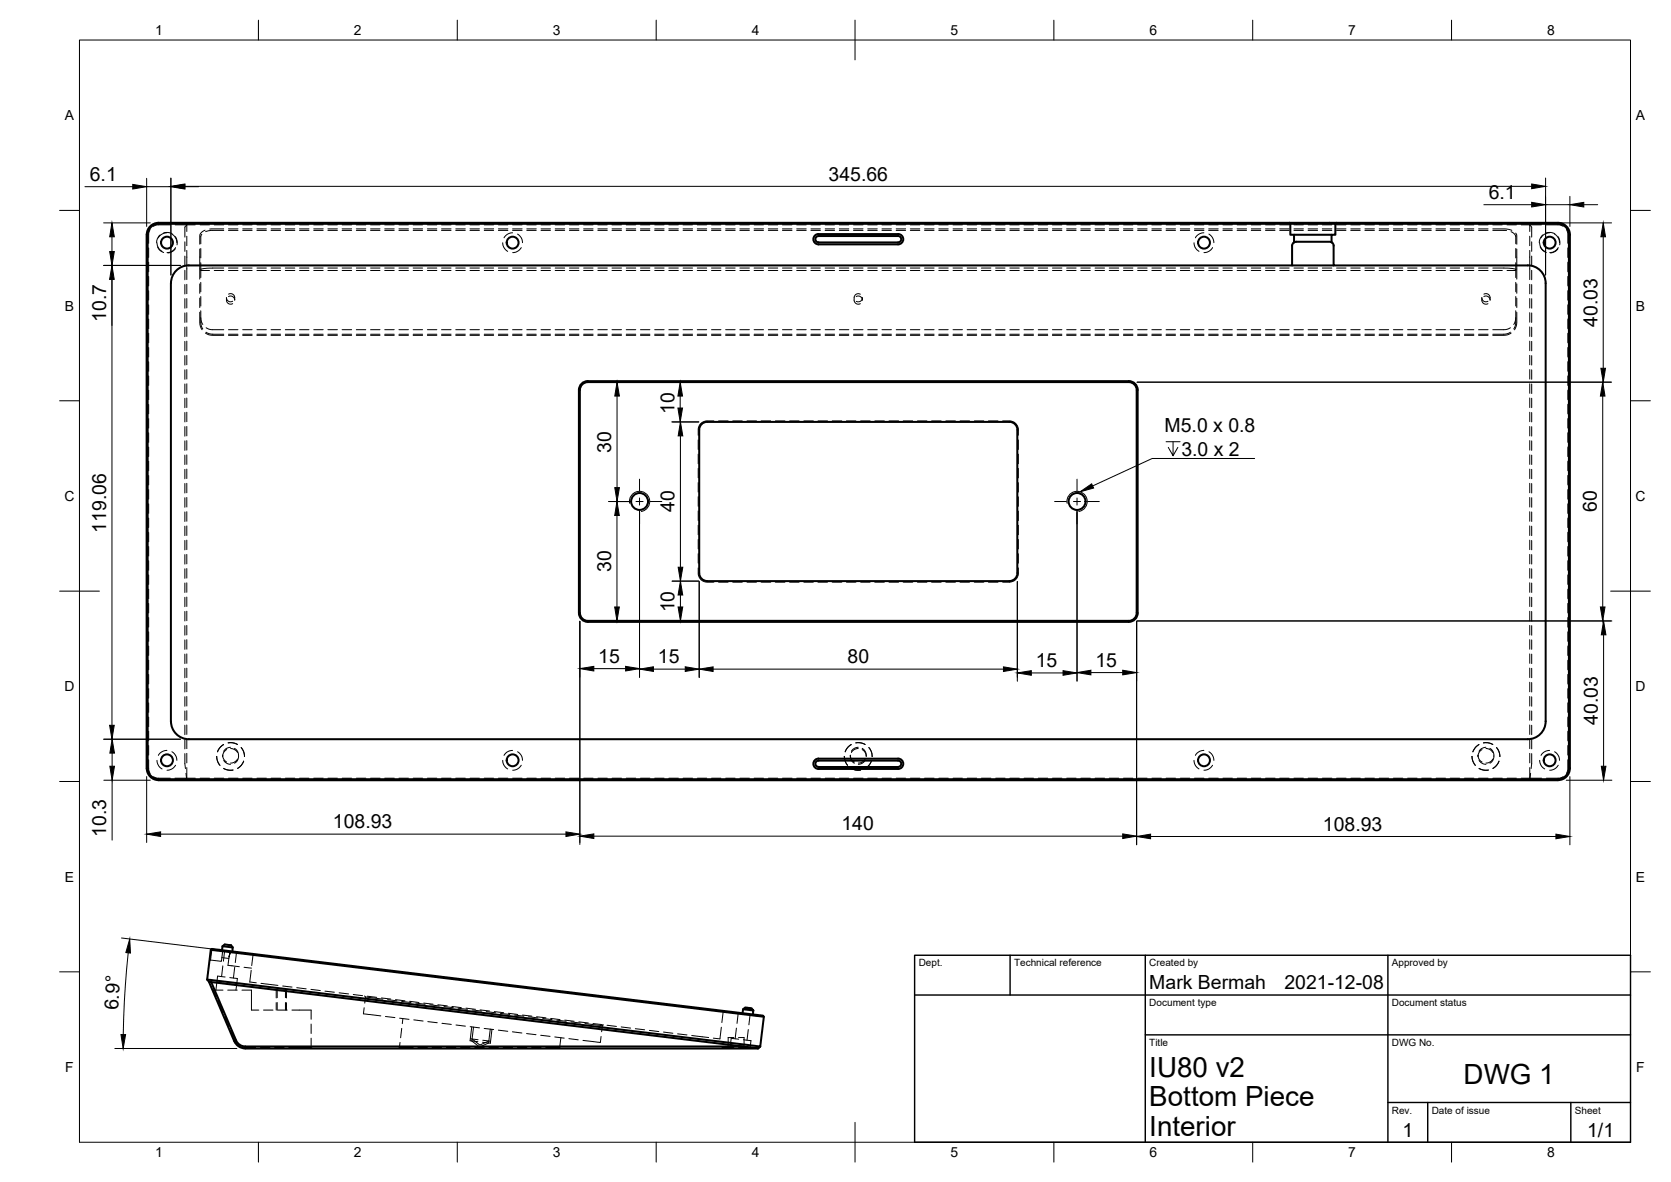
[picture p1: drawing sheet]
<svg xmlns="http://www.w3.org/2000/svg" width="420mm" height="297mm" viewBox="0 0 420 297" stroke-linecap="round" stroke-linejoin="round" font-family="sans-serif">
<!-- layer: Visible -->
<g fill="none" stroke="#000" stroke-width=".51">
<path d="M36.9 59v134.1a2.99 2.99 0 0 0 3 3M37.1 59v134.1a2.74 2.74 0 0 0 2.8 2.7M39.9 56h284.3M39.9 56.2a2.74 2.74 0 0 0-2.8 2.8M39.9 56a2.99 2.99 0 0 0-3 3M204.8 59.3l.6-.4 .4-.1h20a1.3 1.3 0 0 1 1.3 1.3 1.3 1.3 0 0 1-1.3 1.3h-20a1.3 1.3 0 0 1-1.1-.7 1.3 1.3 0 0 1 .1-1.4zM205.3 59.5l.5-.2h20a.79 .79 0 0 1 .8 .8 .79 .79 0 0 1-.8 .8h-20a.79 .79 0 0 1-.7-.5 .79 .79 0 0 1 .2-.9zM324.2 56l.2 .2h-284.5M324.2 56h11.8M325.4 59h9.4M335.8 56.2l.2-.2h55.7a2.99 2.99 0 0 1 3 3M335.8 56.2h55.9a2.74 2.74 0 0 1 2.8 2.8"/>
<path d="M335.8 56.2h-11.4v2.8h1v1.9M335.8 56.2v2.8h-1v1.9l-.4-.1h-8.6l-.4 .1M394.5 59v134.1a2.74 2.74 0 0 1-2.8 2.7h-351.8M394.7 59v134.1a2.99 2.99 0 0 1-3 3h-351.8M43 71.2v110.1a4.5 4.5 0 0 0 4.5 4.5h336.6a4.5 4.5 0 0 0 4.5-4.5v-110.1M324.9 66.7h10.4M325.4 60.9l-.4 .4-.1 .5v4.9h-277.4a4.5 4.5 0 0 0-4.5 4.5M334.8 60.9l.4 .4 .1 .5M335.3 61.8v4.9h48.8a4.5 4.5 0 0 1 4.5 4.5M145.8 98v56M147.8 96h136a2 2 0 0 1 2 2v56a2 2 0 0 1-2 2h-136M147.8 95.8h136"/>
<path d="M147.8 95.8a2.25 2.25 0 0 0-2.2 2.2v56a2.25 2.25 0 0 0 2.2 2.3M147.8 96a2 2 0 0 0-2 2M283.8 95.8a2.25 2.25 0 0 1 2.3 2.2l-.1 56a2.22 2.22 0 0 1-2.2 2.3h-136M177.8 106h76M177.8 106a2 2 0 0 0-2 2v36a2 2 0 0 0 2 2M253.8 106a2 2 0 0 1 2 2M255.8 108v36M145.8 154a2 2 0 0 0 2 2M255.8 144a2 2 0 0 1-2 2h-76M205 190.9l.8-.3h20a1.3 1.3 0 0 1 1.3 1.3 1.3 1.3 0 0 1-1.3 1.3h-20a1.3 1.3 0 0 1-1.2-.9 1.3 1.3 0 0 1 .4-1.4zM205.3 191.4l.5-.3h20a.8 .8 0 0 1 .8 .9 .8 .8 0 0 1-.8 .8l-20-.1a.79 .79 0 0 1-.7-.5 .79 .79 0 0 1 .2-.8zM53 238.7a2.81 2.81 0 0 1 2.1 0l135 16.3a2.84 2.84 0 0 1 2 .5z"/>
<path d="M53 238.7l-.9 7.5M55.9 237.8l2.6 .3-.1 1M58.5 238.1l-.4-.6-1.6-.2-.6 .5-.1 1M52.1 246.2l138.9 16.8h.2l.9-7.5M52.1 246.2a2.06 2.06 0 0 0 2.1 .7l135.8 16.5h.6l.6-.4-.6 .5h-128.9M52.5 246.7l6.4 15M53.1 246.8l6.3 14.7M186.8 253.6l-.1 1M189.4 253.9l-2.6-.3 .6-.4 1.6 .2 .4 .5-.1 1M58.9 261.6a3 3 0 0 0 2.8 1.9M59.4 261.5l.9 1.1 1.4 .4h125.3"/>
<circle cx="42" cy="61" r="1.49"/>
<circle cx="128.9" cy="61" r="1.49"/>
<circle cx="302.7" cy="61" r="1.49"/>
<circle cx="389.6" cy="61" r="1.49"/>
<circle cx="160.8" cy="126" r="2.13"/>
<circle cx="270.8" cy="126" r="2.13"/>
<circle cx="42" cy="191.1" r="1.49"/>
<circle cx="128.9" cy="191.1" r="1.49"/>
<circle cx="302.7" cy="191.1" r="1.49"/>
<circle cx="389.6" cy="191.1" r="1.49"/>
</g>
<!-- layer: Hidden -->
<g fill="none" stroke="#000" stroke-width=".25">
<path d="M37.7 57.7l-.3 .9v2.5M40.2 59.1l-.7 1-.1 .9M41.2 58.5l.9-.1 1.2 .3M42 58.5l-1.4 .4-.8 .9M42.8 56.5h-3.4l-.8 .4M43.2 58.8l.9 .9 .4 1.3M44 56.5h5.1M44.1 59.5l.4 .8v1.2M47 58.2v-1.7l-.5 .6v2.5M47 59.4v2.4M50.3 56.5h2.4M50.7 58.9l-.2 .5v1.9"/>
<path d="M51.6 57.9l-.8 .4-.5 .7-.1 2.4M53.9 56.5h2.4M56.3 57.9h-3.2l-1.4 .3M56.3 57.5l-3.6 .1M57.4 57.9h2.4M57.4 57.5h2.4M57.4 56.5h2.4M61 57.9h2.4M61 57.5h2.4M61 56.5h2.4M64.6 57.9h2.4M64.6 57.5h2.4"/>
<path d="M64.6 56.5h2.4M68.2 57.9h2.3M68.2 57.5h2.3M68.2 56.5h2.3M71.7 57.9h2.4M71.7 57.5h2.4M71.7 56.5h2.4M75.3 57.9h2.4M75.3 57.5h2.4M75.3 56.5h2.4M78.9 57.9h2.4M78.9 57.5h2.4"/>
<path d="M78.9 56.5h2.4M82.4 57.9h2.4M82.4 57.5h2.4M82.4 56.5h2.4M86 57.9h2.4M86 57.5h2.4M86 56.5h2.4M89.6 57.9h2.4M89.6 57.5h2.4M89.6 56.5h2.4M93.2 57.9h2.3M93.2 57.5h2.3"/>
<path d="M93.2 56.5h2.3M96.7 57.9h2.4M96.7 57.5h2.4M96.7 56.5h2.4M100.3 57.9h2.4M100.3 57.5h2.4M100.3 56.5h2.4M103.9 57.9h2.4M103.9 57.5h2.4M103.9 56.5h2.4M107.5 57.9h2.3M107.5 57.5h2.3"/>
<path d="M107.5 56.5h2.3M111 57.9h2.4M111 57.5h2.4M111 56.5h2.4M114.6 57.9h2.4M114.6 57.5h2.4M114.6 56.5h2.4M118.2 57.9h2.3M118.2 57.5h2.3M118.2 56.5h2.3M121.8 57.9h2.3M121.8 57.5h2.3"/>
<path d="M121.8 56.5h2.3M125.3 57.9h2.4M125.3 57.5h2.4M125.3 56.5h2.4M128.9 58.5l-1.4 .4-.8 .9M128.9 57.9h2.4M128.9 57.5h2.4M128.9 56.5h2.4M130.1 58.8l.9 .9 .4 1.3M132.5 57.9h2.3M132.5 57.5h2.3M132.5 56.5h2.3"/>
<path d="M136 57.9h2.4M136 57.5h2.4M136 56.5h2.4M139.6 57.9h2.4M139.6 57.5h2.4M139.6 56.5h2.4M143.2 57.9h2.4M143.2 57.5h2.4M143.2 56.5h2.4M146.7 57.9h2.4M146.7 57.5h2.4M146.7 56.5h2.4"/>
<path d="M150.3 57.9h2.4M150.3 57.5h2.4M150.3 56.5h2.4M153.9 57.9h2.4M153.9 57.5h2.4M153.9 56.5h2.4M157.5 57.9h2.4M157.5 57.5h2.4M157.5 56.5h2.4M161 57.9h2.4M161 57.5h2.4M161 56.5h2.4"/>
<path d="M164.6 57.9h2.4M164.6 57.5h2.4M164.6 56.5h2.4M168.2 57.9h2.4M168.2 57.5h2.4M168.2 56.5h2.4M171.7 57.9h2.4M171.7 57.5h2.4M171.7 56.5h2.4M175.3 57.9h2.4M175.3 57.5h2.4M175.3 56.5h2.4"/>
<path d="M178.9 57.9h2.4M178.9 57.5h2.4M178.9 56.5h2.4M182.5 57.9h2.3M182.5 57.5h2.3M182.5 56.5h2.3M186 57.9h2.4M186 57.5h2.4M186 56.5h2.4M189.6 57.9h2.4M189.6 57.5h2.4M189.6 56.5h2.4"/>
<path d="M193.2 57.9h2.4M193.2 57.5h2.4M193.2 56.5h2.4M196.7 57.9h2.4M196.7 57.5h2.4M196.7 56.5h2.4M200.3 57.9h2.4M200.3 57.5h2.4M200.3 56.5h2.4M203.9 57.9h2.4M203.9 57.5h2.4M203.9 56.5h2.4"/>
<path d="M207.5 57.9h2.3M207.5 57.5h2.3M207.5 56.5h2.3M211 57.9h2.4M211 57.5h2.4M211 56.5h2.4M214.6 57.9h2.4M214.6 57.5h2.4M214.6 56.5h2.4M218.2 57.9h2.4M218.2 57.5h2.4M218.2 56.5h2.4"/>
<path d="M221.8 57.9h2.3M221.8 57.5h2.3M221.8 56.5h2.3M225.3 57.9h2.4M225.3 57.5h2.4M225.3 56.5h2.4M228.9 57.9h2.4M228.9 57.5h2.4M228.9 56.5h2.4M232.5 57.9h2.4M232.5 57.5h2.4M232.5 56.5h2.4"/>
<path d="M236.1 57.9h2.3M236.1 57.5h2.3M236.1 56.5h2.3M239.6 57.9h2.4M239.6 57.5h2.4M239.6 56.5h2.4M243.2 57.9h2.4M243.2 57.5h2.4M243.2 56.5h2.4M246.8 57.9h2.4M246.8 57.5h2.4M246.8 56.5h2.4"/>
<path d="M250.3 57.9h2.4M250.3 57.5h2.4M250.3 56.5h2.4M253.9 57.9h2.4M253.9 57.5h2.4M253.9 56.5h2.4M257.5 57.9h2.4M257.5 57.5h2.4M257.5 56.5h2.4M261 57.9h2.4M261 57.5h2.4M261 56.5h2.4"/>
<path d="M264.6 57.9h2.4M264.6 57.5h2.4M264.6 56.5h2.4M268.2 57.9h2.4M268.2 57.5h2.4M268.2 56.5h2.4M271.8 57.9h2.4M271.8 57.5h2.4M271.8 56.5h2.4M275.3 57.9h2.4M275.3 57.5h2.4M275.3 56.5h2.4"/>
<path d="M278.9 57.9h2.4M278.9 57.5h2.4M278.9 56.5h2.4M282.5 57.9h2.4M282.5 57.5h2.4M282.5 56.5h2.4M286 57.9h2.4M286 57.5h2.4M286 56.5h2.4M289.6 57.9h2.4M289.6 57.5h2.4M289.6 56.5h2.4"/>
<path d="M293.2 57.9h2.4M293.2 57.5h2.4M293.2 56.5h2.4M296.8 57.9h2.3M296.8 57.5h2.3M296.8 56.5h2.3M300.3 57.9h2.4M300.3 57.5h2.4M300.3 56.5h2.4M302.7 58.5l-1.4 .4-.7 .9M303.9 57.9h2.4M303.9 57.5h2.4"/>
<path d="M303.9 56.5h2.4M304 58.8l.9 .9 .3 1.3M307.5 57.9h2.4M307.5 57.5h2.4M307.5 56.5h2.4M311.1 57.9h2.3M311.1 57.5h2.3M311.1 56.5h2.3M314.6 57.9h2.4M314.6 57.5h2.4M314.6 56.5h2.4M318.2 57.9h2.4"/>
<path d="M318.2 57.5h2.4M318.2 56.5h2.4M321.8 57.9h2.3M321.8 57.5h2.3M321.8 56.5h2.3M325.4 57.9h2.3M325.4 57.5h2.3M325.4 56.5h2.3M328.9 57.9h2.4M328.9 57.5h2.4M328.9 56.5h2.4M332.5 57.9h2.4"/>
<path d="M332.5 57.5h2.4M332.5 56.5h2.4M336.1 57.9h2.3M336.1 57.5h2.3M336.1 56.5h2.3M339.6 57.9h2.4M339.6 57.5h2.4M339.6 56.5h2.4M343.2 57.9h2.4M343.2 57.5h2.4M343.2 56.5h2.4M346.8 57.9h2.4"/>
<path d="M346.8 57.5h2.4M346.8 56.5h2.4M350.4 57.9h2.3M350.4 57.5h2.3M350.4 56.5h2.3M353.9 57.9h2.4M353.9 57.5h2.4M353.9 56.5h2.4M357.5 57.9h2.4M357.5 57.5h2.4M357.5 56.5h2.4M361.1 57.9h2.4"/>
<path d="M361.1 57.5h2.4M361.1 56.5h2.4M364.6 57.9h2.4M364.6 57.5h2.4M364.6 56.5h2.4M368.2 57.9h2.4M368.2 57.5h2.4M368.2 56.5h2.4M371.8 57.9h2.4M371.8 57.5h2.4M371.8 56.5h2.4M375.3 57.9h3.5"/>
<path d="M375.3 57.5h3.2l1.6 .4M375.3 56.5h2.4M378.9 56.5h2.4M379.9 58.2l.8 .5 .4 .6v2M381.1 58.6l.3 .6v2.2M382.5 56.5h5.1M384.6 58.2v-1.7l.5 .6v2.5M384.6 59.4v2.4M387.9 59.1l-.7 1-.2 .9M388.8 56.5h3.4l.8 .4M388.8 58.5l1-.1 1.1 .3M389.6 58.5l-1.3 .4-.8 .9"/>
<path d="M390.9 58.8l.9 .9 .3 1.3M391.8 59.5l.3 .8 .1 1.2M393.9 57.7l.3 .9v2.5M37.4 62.3v2.4M37.4 65.9v2.4M37.4 69.5v2.3M37.4 73.1v2.3M37.4 76.6v2.4M39.5 61l.4 1.5 .8 .7M39.6 62l.7 1 .8 .5M44.1 62.5l-.7 .7-1.2 .4M44.2 62.2l-1 1-1.2 .3"/>
<path d="M46.5 60.8v2.4M46.5 64.4v2.3M46.5 67.9v2.4M46.5 71.5v2.4M46.5 75.1v2.4M46.5 78.6v2.4M47 62.9v7.4M47 71.4v2.4M47 75v2.4M47 78.6v2.4M50.2 62.6v7.6M50.2 78.5l.1 3 .5 1.4"/>
<path d="M50.2 71.3v2.4M50.2 74.9v2.4M50.5 79.9l.1 .9 .4 .7M50.5 78.1v3.4l.5 1.2M50.5 68h2.2M50.5 62.4v2.4M50.5 66v1.7M50.5 68v1.8M50.5 71v2.3M50.5 74.5v2.4M53.9 68h2.4M56.3 67.4l-4.9 .1-.8 .1-.1 .4"/>
<path d="M57.4 67.4h2.4M57.4 68h2.4M57.5 73.9a1.03 1.03 0 0 1 1.5 .9v.6a1.03 1.03 0 0 0-1.5-.9M58.5 75.7a1.03 1.03 0 0 1-1.6-.9v.6a1.06 1.06 0 0 0 1.6 .9M61 67.4h2.4M61 68h2.4M64.6 67.4h2.4M64.6 68h2.4M68.2 67.4h2.3M68.2 68h2.3M71.7 67.4h2.4M71.7 68h2.4"/>
<path d="M75.3 67.4h2.4M75.3 68h2.4M78.9 67.4h2.4M78.9 68h2.4M82.4 67.4h2.4M82.4 68h2.4M86 67.4h2.4M86 68h2.4M89.6 67.4h2.4M89.6 68h2.4M93.2 67.4h2.3M93.2 68h2.3"/>
<path d="M96.7 67.4h2.4M96.7 68h2.4M100.3 67.4h2.4M100.3 68h2.4M103.9 67.4h2.4M103.9 68h2.4M107.5 67.4h2.3M107.5 68h2.3M111 67.4h2.4M111 68h2.4M114.6 67.4h2.4M114.6 68h2.4"/>
<path d="M118.2 67.4h2.3M118.2 68h2.3M121.8 67.4h2.3M121.8 68h2.3M125.3 67.4h2.4M125.3 68h2.4M126.4 61l.2 1.1 1.1 1.1M128.9 67.4h2.4M128.9 68h2.4M131.1 62.2l-1 1-1.2 .3M132.5 67.4h2.3M132.5 68h2.3"/>
<path d="M136 67.4h2.4M136 68h2.4M139.6 67.4h2.4M139.6 68h2.4M143.2 67.4h2.4M143.2 68h2.4M146.7 67.4h2.4M146.7 68h2.4M150.3 67.4h2.4M150.3 68h2.4M153.9 67.4h2.4M153.9 68h2.4"/>
<path d="M157.5 67.4h2.4M157.5 68h2.4M161 67.4h2.4M161 68h2.4M164.6 67.4h2.4M164.6 68h2.4M168.2 67.4h2.4M168.2 68h2.4M171.7 67.4h2.4M171.7 68h2.4M175.3 67.4h2.4M175.3 68h2.4"/>
<path d="M178.9 67.4h2.4M178.9 68h2.4M182.5 67.4h2.3M182.5 68h2.3M186 67.4h2.4M186 68h2.4M189.6 67.4h2.4M189.6 68h2.4M193.2 67.4h2.4M193.2 68h2.4M196.7 67.4h2.4M196.7 68h2.4"/>
<path d="M200.3 67.4h2.4M200.3 68h2.4M203.9 67.4h2.4M203.9 68h2.4M207.5 67.4h2.3M207.5 68h2.3M211 67.4h2.4M211 68h2.4M214.6 67.4h2.4M214.6 68h2.4M214.8 74.8a1.23 1.23 0 0 0 .8 1.6l.7-.1M215.3 74.5a1.03 1.03 0 0 1 1.5 .9"/>
<path d="M216.3 73.9a1.03 1.03 0 0 0-1.5 .9M216.9 75.4v-.6a1.04 1.04 0 0 1-1.6 .9M218.2 67.4h2.4M218.2 68h2.4M221.8 67.4h2.3M221.8 68h2.3M225.3 67.4h2.4M225.3 68h2.4M228.9 67.4h2.4M228.9 68h2.4M232.5 67.4h2.4M232.5 68h2.4"/>
<path d="M236.1 67.4h2.3M236.1 68h2.3M239.6 67.4h2.4M239.6 68h2.4M243.2 67.4h2.4M243.2 68h2.4M246.8 67.4h2.4M246.8 68h2.4M250.3 67.4h2.4M250.3 68h2.4M253.9 67.4h2.4M253.9 68h2.4"/>
<path d="M257.5 67.4h2.4M257.5 68h2.4M261 67.4h2.4M261 68h2.4M264.6 67.4h2.4M264.6 68h2.4M268.2 67.4h2.4M268.2 68h2.4M271.8 67.4h2.4M271.8 68h2.4M275.3 67.4h2.4M275.3 68h2.4"/>
<path d="M278.9 67.4h2.4M278.9 68h2.4M282.5 67.4h2.4M282.5 68h2.4M286 67.4h2.4M286 68h2.4M289.6 67.4h2.4M289.6 68h2.4M293.2 67.4h2.4M293.2 68h2.4M296.8 67.4h2.3M296.8 68h2.3"/>
<path d="M300.2 61l.3 1.1 1 1.1M300.3 67.4h2.4M300.3 68h2.4M303.9 67.4h2.4M303.9 68h2.4M304.9 62.2l-1 1-1.2 .3M307.5 67.4h2.4M307.5 68h2.4M311.1 67.4h2.3M311.1 68h2.3M314.6 67.4h2.4M314.6 68h2.4"/>
<path d="M318.2 67.4h2.4M318.2 68h2.4M321.8 67.4h2.3M321.8 68h2.3M325.4 67.4h2.3M325.4 68h2.3M328.9 67.4h2.4M328.9 68h2.4M332.5 67.4h2.4M332.5 68h2.4M336.1 67.4h2.3M336.1 68h2.3"/>
<path d="M339.6 67.4h2.4M339.6 68h2.4M343.2 67.4h2.4M343.2 68h2.4M346.8 67.4h2.4M346.8 68h2.4M350.4 67.4h2.3M350.4 68h2.3M353.9 67.4h2.4M353.9 68h2.4M357.5 67.4h2.4M357.5 68h2.4"/>
<path d="M361.1 67.4h2.4M361.1 68h2.4M364.6 67.4h2.4M364.6 68h2.4M368.2 67.4h2.4M368.2 68h2.4M371.8 67.4h2.4M371.8 68h2.4M373.1 73.9a1.05 1.05 0 0 1 1.6 .9v.6a1.05 1.05 0 0 0-1.6-.9M374.1 75.7a1.01 1.01 0 0 1-1.5-.9v.6a1.03 1.03 0 0 0 1.5 .9M375.3 67.4h4.2l1.6 .3M375.3 68h2.4"/>
<path d="M378.9 68h2.2M381.1 79.9l-.1 .9-.4 .7M381.1 78.1v3.4l-.5 1.2M381.1 62.4v2.4M381.1 66v3.8M381.1 71v2.3M381.1 74.5v2.4M381.4 62.6v7.6M381.4 78.5l-.1 3-.5 1.4M381.4 71.3v2.4M381.4 74.9v2.4M384.6 62.9v7.4"/>
<path d="M384.6 71.4v2.4M384.6 75v2.4M384.6 78.6v2.4M385.1 60.8v2.4M385.1 64.4v2.3M385.1 67.9v2.4M385.1 71.5v2.4M385.1 75.1v2.4M385.1 78.6v2.4M387.1 61l.5 1.5 .8 .7M387.3 62l.7 1 .8 .5M391.7 62.5l-.6 .7-1.2 .4"/>
<path d="M391.8 62.2l-1 1-1.1 .3M394.2 62.3v2.4M394.2 65.9v2.4M394.2 69.5v2.3M394.2 73.1v2.3M394.2 76.6v2.4M37.4 80.2v2.4M37.4 83.8v2.3M37.4 87.3v2.4M37.4 90.9v2.4M37.4 94.5v2.4M37.4 98.1v2.3"/>
<path d="M46.5 82.2v2.4M46.5 85.8v2.4M46.5 89.4v2.3M46.5 92.9v2.4M46.5 96.5v2.4M47 82.2v2.3M47 85.7v2.4M47 89.3v2.4M47 92.9v2.4M47 96.4v2.4M51.6 83.7l1.4 .5 3.3 .1M51.8 82.4l1.2 .4 3.3 .1"/>
<path d="M51.8 83.5l1.2 .5h3.3M57.4 82.9h2.4M57.4 84h2.4M57.4 84.3h2.4M61 82.9h2.4M61 84h2.4M61 84.3h2.4M64.6 82.9h2.4M64.6 84h2.4M64.6 84.3h2.4M68.2 82.9h2.3M68.2 84h2.3"/>
<path d="M68.2 84.3h2.3M71.7 82.9h2.4M71.7 84h2.4M71.7 84.3h2.4M75.3 82.9h2.4M75.3 84h2.4M75.3 84.3h2.4M78.9 82.9h2.4M78.9 84h2.4M78.9 84.3h2.4M82.4 82.9h2.4M82.4 84h2.4"/>
<path d="M82.4 84.3h2.4M86 82.9h2.4M86 84h2.4M86 84.3h2.4M89.6 82.9h2.4M89.6 84h2.4M89.6 84.3h2.4M93.2 82.9h2.3M93.2 84h2.3M93.2 84.3h2.3M96.7 82.9h2.4M96.7 84h2.4"/>
<path d="M96.7 84.3h2.4M100.3 82.9h2.4M100.3 84h2.4M100.3 84.3h2.4M103.9 82.9h2.4M103.9 84h2.4M103.9 84.3h2.4M107.5 82.9h2.3M107.5 84h2.3M107.5 84.3h2.3M111 82.9h2.4M111 84h2.4"/>
<path d="M111 84.3h2.4M114.6 82.9h2.4M114.6 84h2.4M114.6 84.3h2.4M118.2 82.9h2.3M118.2 84h2.3M118.2 84.3h2.3M121.8 82.9h2.3M121.8 84h2.3M121.8 84.3h2.3M125.3 82.9h2.4M125.3 84h2.4"/>
<path d="M125.3 84.3h2.4M128.9 82.9h2.4M128.9 84h2.4M128.9 84.3h2.4M132.5 82.9h2.3M132.5 84h2.3M132.5 84.3h2.3M136 82.9h2.4M136 84h2.4M136 84.3h2.4M139.6 82.9h2.4M139.6 84h2.4"/>
<path d="M139.6 84.3h2.4M143.2 82.9h2.4M143.2 84h2.4M143.2 84.3h2.4M146.7 82.9h2.4M146.7 84h2.4M146.7 84.3h2.4M150.3 82.9h2.4M150.3 84h2.4M150.3 84.3h2.4M153.9 82.9h2.4M153.9 84h2.4"/>
<path d="M153.9 84.3h2.4M157.5 82.9h2.4M157.5 84h2.4M157.5 84.3h2.4M161 82.9h2.4M161 84h2.4M161 84.3h2.4M164.6 82.9h2.4M164.6 84h2.4M164.6 84.3h2.4M168.2 82.9h2.4M168.2 84h2.4"/>
<path d="M168.2 84.3h2.4M171.7 82.9h2.4M171.7 84h2.4M171.7 84.3h2.4M175.3 82.9h2.4M175.3 84h2.4M175.3 84.3h2.4M178.9 82.9h2.4M178.9 84h2.4M178.9 84.3h2.4M182.5 82.9h2.3M182.5 84h2.3"/>
<path d="M182.5 84.3h2.3M186 82.9h2.4M186 84h2.4M186 84.3h2.4M189.6 82.9h2.4M189.6 84h2.4M189.6 84.3h2.4M193.2 82.9h2.4M193.2 84h2.4M193.2 84.3h2.4M196.7 82.9h2.4M196.7 84h2.4"/>
<path d="M196.7 84.3h2.4M200.3 82.9h2.4M200.3 84h2.4M200.3 84.3h2.4M203.9 82.9h2.4M203.9 84h2.4M203.9 84.3h2.4M207.5 82.9h2.3M207.5 84h2.3M207.5 84.3h2.3M211 82.9h2.4M211 84h2.4"/>
<path d="M211 84.3h2.4M214.6 82.9h2.4M214.6 84h2.4M214.6 84.3h2.4M218.2 82.9h2.4M218.2 84h2.4M218.2 84.3h2.4M221.8 82.9h2.3M221.8 84h2.3M221.8 84.3h2.3M225.3 82.9h2.4M225.3 84h2.4"/>
<path d="M225.3 84.3h2.4M228.9 82.9h2.4M228.9 84h2.4M228.9 84.3h2.4M232.5 82.9h2.4M232.5 84h2.4M232.5 84.3h2.4M236.1 82.9h2.3M236.1 84h2.3M236.1 84.3h2.3M239.6 82.9h2.4M239.6 84h2.4"/>
<path d="M239.6 84.3h2.4M243.2 82.9h2.4M243.2 84h2.4M243.2 84.3h2.4M246.8 82.9h2.4M246.8 84h2.4M246.8 84.3h2.4M250.3 82.9h2.4M250.3 84h2.4M250.3 84.3h2.4M253.9 82.9h2.4M253.9 84h2.4"/>
<path d="M253.9 84.3h2.4M257.5 82.9h2.4M257.5 84h2.4M257.5 84.3h2.4M261 82.9h2.4M261 84h2.4M261 84.3h2.4M264.6 82.9h2.4M264.6 84h2.4M264.6 84.3h2.4M268.2 82.9h2.4M268.2 84h2.4"/>
<path d="M268.2 84.3h2.4M271.8 82.9h2.4M271.8 84h2.4M271.8 84.3h2.4M275.3 82.9h2.4M275.3 84h2.4M275.3 84.3h2.4M278.9 82.9h2.4M278.9 84h2.4M278.9 84.3h2.4M282.5 82.9h2.4M282.5 84h2.4"/>
<path d="M282.5 84.3h2.4M286 82.9h2.4M286 84h2.4M286 84.3h2.4M289.6 82.9h2.4M289.6 84h2.4M289.6 84.3h2.4M293.2 82.9h2.4M293.2 84h2.4M293.2 84.3h2.4M296.8 82.9h2.3M296.8 84h2.3"/>
<path d="M296.8 84.3h2.3M300.3 82.9h2.4M300.3 84h2.4M300.3 84.3h2.4M303.9 82.9h2.4M303.9 84h2.4M303.9 84.3h2.4M307.5 82.9h2.4M307.5 84h2.4M307.5 84.3h2.4M311.1 82.9h2.3M311.1 84h2.3"/>
<path d="M311.1 84.3h2.3M314.6 82.9h2.4M314.6 84h2.4M314.6 84.3h2.4M318.2 82.9h2.4M318.2 84h2.4M318.2 84.3h2.4M321.8 82.9h2.3M321.8 84h2.3M321.8 84.3h2.3M325.4 82.9h2.3M325.4 84h2.3"/>
<path d="M325.4 84.3h2.3M328.9 82.9h2.4M328.9 84h2.4M328.9 84.3h2.4M332.5 82.9h2.4M332.5 84h2.4M332.5 84.3h2.4M336.1 82.9h2.3M336.1 84h2.3M336.1 84.3h2.3M339.6 82.9h2.4M339.6 84h2.4"/>
<path d="M339.6 84.3h2.4M343.2 82.9h2.4M343.2 84h2.4M343.2 84.3h2.4M346.8 82.9h2.4M346.8 84h2.4M346.8 84.3h2.4M350.4 82.9h2.3M350.4 84h2.3M350.4 84.3h2.3M353.9 82.9h2.4M353.9 84h2.4"/>
<path d="M353.9 84.3h2.4M357.5 82.9h2.4M357.5 84h2.4M357.5 84.3h2.4M361.1 82.9h2.4M361.1 84h2.4M361.1 84.3h2.4M364.6 82.9h2.4M364.6 84h2.4M364.6 84.3h2.4M368.2 82.9h2.4M368.2 84h2.4"/>
<path d="M368.2 84.3h2.4M371.8 82.9h2.4M371.8 84h2.4M371.8 84.3h2.4M379.8 82.4l-1.2 .4-3.3 .1M379.8 83.5l-1.2 .5h-3.3M380 83.7l-1.4 .5-3.3 .1M384.6 82.2v2.3M384.6 85.7v2.4M384.6 89.3v2.4M384.6 92.9v2.4M384.6 96.4v2.4"/>
<path d="M385.1 82.2v2.4M385.1 85.8v2.4M385.1 89.4v2.3M385.1 92.9v2.4M385.1 96.5v2.4M394.2 80.2v2.4M394.2 83.8v2.3M394.2 87.3v2.4M394.2 90.9v2.4M394.2 94.5v2.4M394.2 98.1v2.3M37.4 101.6v2.4"/>
<path d="M37.4 105.2v2.4M37.4 108.8v2.4M37.4 112.3v2.4M37.4 115.9v2.4M37.4 119.5v2.4M46.5 100.1v2.4M46.5 103.7v2.3M46.5 107.2v2.4M46.5 110.8v2.4M46.5 114.4v2.3M46.5 117.9v2.4M47 100v2.4"/>
<path d="M47 103.6v2.4M47 107.2v2.3M47 110.7v2.4M47 114.3v2.4M47 117.9v2.4M175.6 110.6v2.4M175.6 114.1v2.4M175.6 117.7v2.4M179.5 105.8h-2.1l-1.2 .6-.6 1.1v1.9M180.7 105.8h2.4M184.3 105.8h2.3M187.8 105.8h2.4"/>
<path d="M191.4 105.8h2.4M195 105.8h2.4M198.5 105.8h2.4M202.1 105.8h2.4M205.7 105.8h2.4M209.3 105.8h2.3M212.8 105.8h2.4M216.4 105.8h2.4M220 105.8h2.4M223.5 105.8h2.4M227.1 105.8h2.4M230.7 105.8h2.4"/>
<path d="M234.3 105.8h2.3M237.8 105.8h2.4M241.4 105.8h2.4M245 105.8h2.4M248.5 105.8h2.4M252.1 105.8h2.2l1.1 .6 .6 1.1 .1 1.9M256.1 110.6v2.4M256.1 114.1v2.4M256.1 117.7v2.4M384.6 100v2.4M384.6 103.6v2.4M384.6 107.2v2.3"/>
<path d="M384.6 110.7v2.4M384.6 114.3v2.4M384.6 117.9v2.4M385.1 100.1v2.4M385.1 103.7v2.3M385.1 107.2v2.4M385.1 110.8v2.4M385.1 114.4v2.3M385.1 117.9v2.4M394.2 101.6v2.4M394.2 105.2v2.4M394.2 108.8v2.4"/>
<path d="M394.2 112.3v2.4M394.2 115.9v2.4M394.2 119.5v2.4M37.4 123v2.4M37.4 126.6v2.4M37.4 130.2v2.4M37.4 133.8v2.4M37.4 137.3v2.4M46.5 121.5v2.4M46.5 125.1v2.4M46.5 128.7v2.3M46.5 132.2v2.4"/>
<path d="M46.5 135.8v2.4M46.5 139.4v2.4M47 121.5v2.3M47 125v2.4M47 128.6v2.4M47 132.2v2.4M47 135.7v2.4M47 139.3v2.4M175.6 121.3v2.4M175.6 124.8v2.4M175.6 128.4v2.4M175.6 132v2.4"/>
<path d="M175.6 135.6v2.4M175.6 139.2v2.3M256.1 121.3v2.4M256.1 124.8v2.4M256.1 128.4v2.4M256.1 132v2.4M256.1 135.6v2.4M256.1 139.2v2.3M384.6 121.5v2.3M384.6 125v2.4M384.6 128.6v2.4M384.6 132.2v2.4"/>
<path d="M384.6 135.7v2.4M384.6 139.3v2.4M385.1 121.5v2.4M385.1 125.1v2.4M385.1 128.7v2.3M385.1 132.2v2.4M385.1 135.8v2.4M385.1 139.4v2.4M394.2 123v2.4M394.2 126.6v2.4M394.2 130.2v2.4M394.2 133.8v2.4"/>
<path d="M394.2 137.3v2.4M37.4 140.9v2.4M37.4 144.5v2.4M37.4 148.1v2.3M37.4 151.6v2.4M37.4 155.2v2.4M37.4 158.8v2.4M46.5 142.9v2.4M46.5 146.5v2.4M46.5 150.1v2.4M46.5 153.7v2.3M46.5 157.2v2.4"/>
<path d="M47 142.9v2.4M47 146.5v2.4M47 150v2.4M47 153.6v2.4M47 157.2v2.4M175.6 142.7v1.8l.7 1.2 1.2 .6h2M180.7 146.3h2.4M184.3 146.3h2.3M187.8 146.3h2.4M191.4 146.3h2.4M195 146.3h2.4M198.5 146.3h2.4"/>
<path d="M202.1 146.3h2.4M205.7 146.3h2.4M209.3 146.3h2.3M212.8 146.3h2.4M216.4 146.3h2.4M220 146.3h2.4M223.5 146.3h2.4M227.1 146.3h2.4M230.7 146.3h2.4M234.3 146.3h2.3M237.8 146.3h2.4M241.4 146.3h2.4"/>
<path d="M245 146.3h2.4M248.5 146.3h2.4M256.1 142.7l-.1 1.9-.7 1.1-1.2 .6h-2M384.6 142.9v2.4M384.6 146.5v2.4M384.6 150v2.4M384.6 153.6v2.4M384.6 157.2v2.4M385.1 142.9v2.4M385.1 146.5v2.4M385.1 150.1v2.4M385.1 153.7v2.3"/>
<path d="M385.1 157.2v2.4M394.2 140.9v2.4M394.2 144.5v2.4M394.2 148.1v2.3M394.2 151.6v2.4M394.2 155.2v2.4M394.2 158.8v2.4M37.4 162.4v2.3M37.4 165.9v2.4M37.4 169.5v2.4M37.4 173.1v2.4M37.4 176.6v2.4"/>
<path d="M46.5 160.8v2.4M46.5 164.4v2.4M46.5 167.9v2.4M46.5 171.5v2.4M46.5 175.1v2.4M46.5 178.7v2.3M47 160.7v2.4M47 164.3v2.4M47 167.9v2.4M47 171.5v2.3M47 175v2.4M47 178.6v2.4"/>
<path d="M384.6 160.7v2.4M384.6 164.3v2.4M384.6 167.9v2.4M384.6 171.5v2.3M384.6 175v2.4M384.6 178.6v2.4M385.1 160.8v2.4M385.1 164.4v2.4M385.1 167.9v2.4M385.1 171.5v2.4M385.1 175.1v2.4M385.1 178.7v2.3"/>
<path d="M394.2 162.4v2.3M394.2 165.9v2.4M394.2 169.5v2.4M394.2 173.1v2.4M394.2 176.6v2.4M37.4 190.9v2.6l.3 .9M37.4 180.2v2.4M37.4 183.8v2.4M37.4 187.4v2.3M38.6 195.2l.8 .3 3.4 .1M39.5 191.1l.4 1.4 .8 .7M42 188.6l-1.4 .4-.8 .8"/>
<path d="M43.2 188.9l.9 .9 .4 1.3M44.2 192.3l-1 1-1.2 .3M46.5 182.3v2.3M46.5 185.8v2.4M46.5 189.4l.1 3.8M46.8 194.3l.1 1.3h-2.9M46.9 195.6l-.4 .5 .5-.5h2.1M47 182.2v2.4M47 185.8v2.3M47 189.3v2.4M47 192.9v2.7M50.3 195.6h2.4"/>
<path d="M53.9 195.6h2.4M54.5 190.1l.2 1 .6 1.2-.6-1.1zM54.5 190.1h.1M56.2 187.1l-.7 .6-.8 1.2M56.2 187.1l-1.1 1-.4 .8M56.3 191.1l.7 .7 1 .3M57 188.4l-.8 .8-.2 .9v-.3l.3 1.1 .7 .6M57.4 186.7l1-.1 1.3 .5M57.4 195.6h2.4M58 187.8l-1.2 .4-.6 .6M58 188.1l1.1 .4 .6 .6M58.6 193.5h-1.3l-1.1-.4 1.1 .4h1.3"/>
<path d="M59 188.1a2.23 2.23 0 0 1 0 3.7M59.7 190.8l-.7 .7-1 .3M60.6 187.8l.6 1 .3 1.3M60.6 187.9l.6 .9 .3 1.3M61 195.6h2.4M61.3 191.3l-.6 1-1 .8 1-.8zM61.5 190.1h.1M64.6 195.6h2.4M68.2 195.6h2.3M71.7 195.6h2.4M75.3 195.6h2.4M78.9 195.6h2.4"/>
<path d="M82.4 195.6h2.4M86 195.6h2.4M89.6 195.6h2.4M93.2 195.6h2.3M96.7 195.6h2.4M100.3 195.6h2.4M103.9 195.6h2.4M107.5 195.6h2.3M111 195.6h2.4M114.6 195.6h2.4M118.2 195.6h2.3M121.8 195.6h2.3"/>
<path d="M125.3 195.6h2.4M126.4 191.1l.2 1.1 1.1 1M128.9 188.6l-1.4 .4-.8 .8M128.9 195.6h2.4M130.1 188.9l.9 .9 .4 1.3M131.1 192.3l-1 1-1.2 .3M132.5 195.6h2.3M136 195.6h2.4M139.6 195.6h2.4M143.2 195.6h2.4M146.7 195.6h2.4M150.3 195.6h2.4"/>
<path d="M153.9 195.6h2.4M157.5 195.6h2.4M161 195.6h2.4M164.6 195.6h2.4M168.2 195.6h2.4M171.7 195.6h2.4M175.3 195.6h2.4M178.9 195.6h2.4M182.5 195.6h2.3M186 195.6h2.4M189.6 195.6h2.4M193.2 195.6h2.4"/>
<path d="M196.7 195.6h2.4M200.3 195.6h2.4M203.9 195.6h2.4M207.5 195.6h2.3M211 195.6h2.4M212.3 190.1l.2 1 .6 1.2-.6-1.1zM212.3 190.1h.1M214 187.1l-.7 .6-.8 1.2M214 187.1l-1.1 1-.4 .8M214.6 195.6h2.4M214.8 191.5l-.7-.6-.3-1.1 .3 1.4 .7 .6M215.2 186.7l1-.1 1.3 .5"/>
<path d="M215.8 187.8l-1.1 .4-.6 .6M215.8 188.1l-.8 .2-.9 .8M216.4 193.5h-1.3l-1-.4 1 .4h1.3M216.8 188.1a2.11 2.11 0 0 1 1 2l-.2-.9-.8-.8M217.5 190.8l-.7 .7-1 .3M217.5 191.1l-.7 .7-1 .3M218.2 195.6h2.4M218.5 187.8l.6 1 .2 1.3-.2-1.3-.6-.9M219.1 191.3l-.6 1-.9 .8 .9-.8zM219.3 190.1h.1M221.8 195.6h2.3M225.3 195.6h2.4"/>
<path d="M228.9 195.6h2.4M232.5 195.6h2.4M236.1 195.6h2.3M239.6 195.6h2.4M243.2 195.6h2.4M246.8 195.6h2.4M250.3 195.6h2.4M253.9 195.6h2.4M257.5 195.6h2.4M261 195.6h2.4M264.6 195.6h2.4M268.2 195.6h2.4"/>
<path d="M271.8 195.6h2.4M275.3 195.6h2.4M278.9 195.6h2.4M282.5 195.6h2.4M286 195.6h2.4M289.6 195.6h2.4M293.2 195.6h2.4M296.8 195.6h2.3M300.2 191.1l.3 1.1 1 1M300.3 195.6h2.4M302.7 188.6l-1.4 .4-.7 .8M303.9 195.6h2.4"/>
<path d="M304 188.9l.9 .9 .3 1.3M304.9 192.3l-1 1-1.2 .3M307.5 195.6h2.4M311.1 195.6h2.3M314.6 195.6h2.4M318.2 195.6h2.4M321.8 195.6h2.3M325.4 195.6h2.3M328.9 195.6h2.4M332.5 195.6h2.4M336.1 195.6h2.3M339.6 195.6h2.4"/>
<path d="M343.2 195.6h2.4M346.8 195.6h2.4M350.4 195.6h2.3M353.9 195.6h2.4M357.5 195.6h2.4M361.1 195.6h2.4M364.6 195.6h2.4M368.2 195.6h2.4M370.1 190.1l.2 1 .7 1.2-.7-1.1zM370.1 190.1h.1M371.8 195.6h2.4M371.9 187.1l-.8 .6-.8 1.2"/>
<path d="M371.9 191.1l.7 .7 1 .3M372.6 188.4l-.7 .8-.3 .9v-.3l.3 1.1 .7 .6M373 186.7l1-.1 1.3 .5M373.6 187.8l-1.1 .4-.6 .6M373.6 188.1l1.2 .4 .6 .6M374.2 193.5h-1.2l-1.1-.4 1.1 .4h1.2M374.6 188.1a2.24 2.24 0 0 1 0 3.7M375.3 190.8l-.7 .7-1 .3M375.3 195.6h2.4M376.3 187.8l.6 1 .2 1.3M376.3 187.9l.6 .9 .2 1.3M376.9 191.3l-.6 1-.9 .8 .9-.8z"/>
<path d="M377.1 190.1h.1M378.9 195.6h2.4M384.6 182.2v2.4M384.6 185.8v2.3M384.6 189.3v2.4M384.6 192.9v2.7M384.7 195.6h2.9M384.9 194.3l-.2 1.3 .4 .5-.5-.5h-2.1M385.1 189.4l-.1 3.8M385.1 182.3v2.3M385.1 185.8v2.4M387.1 191.1l.5 1.4 .8 .7"/>
<path d="M389.6 188.6l-1.3 .4-.8 .8M390.9 188.9l.9 .9 .3 1.3M391.8 192.3l-1 1-1.1 .3M393 195.2l-.8 .3-3.4 .1M394.2 190.9v2.6l-.3 .9M394.2 180.2v2.4M394.2 183.8v2.4M394.2 187.4v2.3M53.3 238.5l-.4 2.8-.2 .2M56 238.8l-.3 2.8-2.8-.3M56.5 238.9l-.3 2.6M56.5 237.3l-.6 .5-.1 1"/>
<path d="M59.5 239.2l-.3 2.7M63.6 239.7l-.3 3M53.3 248.6l.4 .2M53.7 248.8l.7 1.7M53.7 248.8h2.4M54.5 246.9l1.9 .2M54.5 246.9l-.2 1.9M54.5 246.9l-.1 .1M54.9 251.6l1.2 2.9M55.8 240.7l1.7 .2M56 242.7l-.3 2.7M56.6 245.5l-1.9-.2-.2 1.6"/>
<path d="M56.6 255.6l.9 2.2M57.3 248.8h2.3M57.6 240.5l.3-1.5-.6 3.6 2.9 .3M57.6 247.2l1.9 .3M57.8 245.7l1.9 .2-.2 1.6M58 258.9l1.1 2.7 .9 1 1.2 .6h3.1M59 243.1l-.3 2.7M59.5 247.5l-.2 1.3M59.5 247.5l.1 .1M60.8 248.8h2.4v5h1.9M61.4 243.1l1.8 .2M63.2 243.8l-.4 3 1.6 .2"/>
<path d="M65.6 247.1l4.3 .5M66.3 253.8h2.3M69.4 248.9h2.6M69.7 250.7v-1.9h2.1v1.9M69.7 251.9v1.9M69.8 253.8h2.4M71.1 247.8l2.3 .3M71.8 251.9v1.9M73.4 253.8h4.8v2.3M74.6 248.2l2.4 .3M78.2 248.6l2.3 .3M78.2 257.4v2.3"/>
<path d="M81.7 249.1l2.4 .3M85.3 249.5l2.3 .3M88.8 249.9l2.4 .3M91.6 253.2l-.2 1.6 4.4 .5M91.7 250.3l.2 .3M91.9 250.6l4.4 .5M91.9 250.6l-.2 1.5M92.4 250.3l2.3 .3M95.9 250.8l2.4 .3M96.9 255.4l2.4 .3M97.5 251.2l2.3 .3M99.4 251.2l2.4 .3"/>
<path d="M100.5 255.9l2.3 .3M101 251.7l2.4 .2M101 258.4l-.3 2.4M101.3 256l-.1 1.2M103 251.6l2.3 .3M104 256.3l2.4 .3M104.5 252.1l2.4 .3M106.5 252.1l2.4 .3M107.6 256.7l2.3 .3M108.1 252.5l2.3 .3M110.1 252.5l2.4 .3M111.1 257.2l2.4 .2"/>
<path d="M111.6 252.9l2.4 .3M113.6 252.9l2.4 .3M114.7 257.6l2.3 .3M115.2 253.4l2.3 .2M117.2 253.4l2.3 .2M118.2 258l2.4 .3M118.7 253.8l2.4 .3M119.1 258.1l-.5 3.5 2 1.5 2.3-1 .4-3.5M120.7 253.8l2.4 .3M121.8 258.5l2.3 .2M122.3 254.2l2.3 .3M124.3 254.2l2.3 .3"/>
<path d="M125.3 258.9l2.4 .3M125.8 254.7l2.4 .2M127.8 254.6l2.4 .3M128.8 259.3l2.4 .3M129.4 255.1l2.3 .3M131.4 255.1l2.3 .3M132.4 259.7l2.4 .3M132.9 255.5l2.4 .3M134.9 255.5l2.4 .3M136.5 256l2.3 .2M138.5 255.9l2.3 .3M140 256.4l2.4 .3"/>
<path d="M142 256.4l2.4 .3M143.6 256.8l2.3 .3M145.5 256.8l2.4 .3M147.1 257.2l4.2 .6 .4-.3M149.1 257.2l2.4 .3M151.5 257.8l-.2 1.5M152.6 257.6l2.4 .3M156.2 258.1l2.4 .3M159.7 258.5l2.4 .3M163.3 258.9l2.4 .3M166.8 259.4l2.4 .3M170.4 259.8l2.3 .3"/>
<path d="M181.4 258.2l-.4 2.9-1.6-.2M181.9 254l-.4 3M185.2 258.4l-.4 2.6M185.6 254.5l-.3 2.7M188.2 258.7l-.4 2.7M188.6 254.9l-.3 2.6M65.5 263.2h2.4M69 263.2h2.4M78.2 260.9v2.3h-5.6M78.2 263.2l.3 .3M100.6 262l-.2 1.2h2M103.9 263.2h-3.5l-.3 .3"/>
<path d="M105.1 263.2h2.4M108.6 263.2h2.4M112.2 263.2h2.4M115.8 263.2h2.4M118.2 261.5l2 .3M118.3 261.1l1.9 .2M118.7 261.1l1.9 1.5 2.3-1M119.4 263.2h2.4M121.3 261.9l2 .3M121.4 261.4l1.9 .3M122.9 263.2h2.4M126.5 263.2h2.4"/>
<path d="M130.1 263.2h2.4M133.7 263.2h2.3M136 260.2l2.3 .2M137.2 263.2h1.5M138.7 263.2h2l.2 .3M139.5 260.6l2.4 .3M141 260.8l-.3 2.4h-2M143 261l2.4 .3M151.1 260.5l-.1 1.5-4.4-.5M173.9 260.2l4.3 .5M184.5 263.2h-2.9v.3M184.5 260.7h-1.4v2.5"/>
<path d="M185.7 260.7h1.4v2.5M185.7 261.2l-1.8-.3-.4 2.6M186.9 261.3l1.9 .2-.2 2v-.3h-2.9"/>
</g>
<!-- layer: Visible Narrow -->
<path d="M158.3 126.5a2.55 2.55 0 0 1 2.1-3 2.55 2.55 0 0 1 2.9 2.1 2.55 2.55 0 0 1-2 2.9M268.3 126.5a2.55 2.55 0 0 1 2.1-3 2.55 2.55 0 0 1 2.9 2.1 2.55 2.55 0 0 1-2 2.9" fill="none" stroke="#000" stroke-width=".25"/>
<!-- layer: Hidden Narrow -->
<path d="M69.4 248.9v1.9M69.4 252v1.8M72 248.9v1.9M72 252v1.8M118.6 258.1l-.4 3.4M123.7 258.7l-.4 3.5" fill="none" stroke="#000" stroke-width=".25"/>
<!-- layer: Border -->
<g fill="none" stroke="#000" stroke-width=".25">
<path d="M20 10.1h390v276.9h-390zM65 5.1v5M115 5.1v5M165 5.1v5M215 5.1v10M265 5.1v5M315 5.1v5M365 5.1v5M15 52.9h5M410 52.9h5M15 100.7h5M410 100.7h5"/>
<path d="M15 148.6h10M405 148.6h10M15 196.4h5M410 196.4h5M15 244.2h5M410 244.2h5M65 287v5M115 287v5M165 287v5M215 282.1v9.9M265 287v5M315 287v5"/>
<path d="M365 287v5"/>
</g>
<!-- layer: TitleBlock -->
<path d="M230 240.1h180v46.9h-180zM230 250h180M254 240.1v9.9M288 240.1v46.9M349 240.1v46.9M288 260.1h122M349 277.1h61M359 277.1v9.9M395 277.1v9.9" fill="none" stroke="#000" stroke-width=".36"/>
<!-- layer: Dimensions -->
<g fill="none" stroke="#000" stroke-width=".25">
<path d="M21.4 46.9h12M26.1 56h11.7M28.2 59.5v3.7M36.9 44.8v12.1M36.9 46.9h6.1M43 44.7v24.4M46.5 46.8h338.6M46.5 46.9h3.5M326.3 56h78.9M373.1 51.4h12M388.6 44.7v24.4M388.6 51.4h6.1"/>
<path d="M394.7 49.3v7.6M398.2 51.4h3.5M403.1 59.5v33M26.1 66.7h19.3M28.2 66.7v115.6M155.2 99.5v23M171 99.5v3M285.9 96h119.3M403 99.5v53M168.9 106h6.8M171.1 109.5v33M153 126h5.7"/>
<path d="M155.1 129.5v23M160.8 128.1v42.2M270.8 128.1v43.1M145.8 156.1v56.1M169 146h6.7M171.1 149.5v3M175.8 146.1v24.2M255.8 146.1v25.1M285.8 156.1v56.2M285.9 156h119.4M403.2 159.5v33.1M149.3 168h8"/>
<path d="M164.3 168.2h8M179.3 168.2h73M259.3 169.1h8M274.3 169h8M26.1 185.8h19.3M26.1 196.1h11.7M28.2 189.3v3.3M28.2 196.1v15M36.9 195.2v16.5M393.8 196.1h11.5M394.7 195.2v17.1M40.4 209.6h101.9"/>
<path d="M149.3 210.1h133M289.3 210.2h101.9M30.5 235.7l23.4 2.9M32.2 239.4l-.9 12.4-.3 8.2M28.9 263.5h30.7"/>
</g>
<g fill="#000" stroke="#000" stroke-width=".25">
<path d="M28.2 56l.5 3.5h-1.1zM33.4 46.3l3.5 .6-3.5 .6zM43 46.8l3.5-.6v1.2zM43 46.9l3.5-.6v1.2zM385.1 50.8l3.5 .6-3.5 .6zM385.1 46.2l3.5 .6-3.5 .6zM394.7 51.4l3.5-.6v1.2zM403.1 56l.6 3.5h-1.2zM28.2 66.7l.5 3.5h-1.1zM27.6 63.2h1.1l-.5 3.5zM155.2 96l.5 3.5h-1.1zM171 96l.6 3.5h-1.1z"/>
<path d="M403 96l.6 3.5h-1.2zM402.5 92.5h1.2l-.6 3.5zM170.5 102.5h1.1l-.6 3.5zM171.1 106l.6 3.5h-1.2zM155.1 126l.6 3.5h-1.1zM154.6 122.5h1.1l-.5 3.5zM154.6 152.5h1.1l-.6 3.5zM171.1 146l.6 3.5h-1.2zM170.5 152.5h1.2l-.6 3.5zM170.5 142.5h1.2l-.6 3.5zM402.4 152.5h1.2l-.6 3.5zM403.2 156l.6 3.5h-1.2z"/>
<path d="M145.8 168l3.5-.5v1.1zM157.3 167.5l3.5 .5-3.5 .6zM160.8 168.2l3.5-.6v1.1zM172.3 167.6l3.5 .6-3.5 .5zM175.8 168.2l3.5-.6v1.1zM252.3 167.6l3.5 .6-3.5 .5zM255.8 169.1l3.5-.6v1.2zM267.3 168.5l3.5 .6-3.5 .6zM270.8 169l3.5-.6v1.2zM282.3 168.4l3.5 .6-3.5 .6zM27.6 182.3h1.1l-.5 3.5zM28.2 185.8l.6 3.5h-1.2z"/>
<path d="M27.6 192.6h1.2l-.6 3.5zM402.6 192.6h1.2l-.6 3.5zM36.9 209.6l3.5-.6v1.2zM142.3 209l3.5 .6-3.5 .6zM145.8 210.1l3.5-.5v1.1zM282.3 209.6l3.5 .5-3.5 .6zM285.8 210.2l3.5-.6v1.2zM391.2 209.6l3.5 .6-3.5 .6zM32.6 236l.2 3.5-1.2-.1zM30.4 260h1.2l-.6 3.5z"/>
</g>
<!-- layer: Center Lines -->
<path d="M155.2 126h2.9M159.9 126h1.8M160.8 120.4v3M160.8 125.1v1.8M160.8 128.7v3M163.5 126h2.9M265.2 126h2.9M269.9 126h1.8M270.8 120.4v3M270.8 125.1v1.8M270.8 128.7v3M273.5 126h2.9" fill="none" stroke="#000" stroke-width=".25"/>
<!-- layer: Annotations -->
<path d="M293.2 111h3.5M295 111v3.5l-1.2-2.1M296.2 112.4l-1.2 2.1M315.5 115.2h-25.8l-15 6.9" fill="none" stroke="#000" stroke-width=".25"/>
<path d="M271.6 123.6l2.9-2 .5 1z" fill="#000" stroke="#000" stroke-width=".25"/>
<g font-size="7">
<text x="289" y="270.6">IU80 v2</text>
<text x="368" y="272.3">DWG 1</text>
<text x="289" y="278.1">Bottom Piece</text>
<text x="289" y="285.5">Interior</text>
</g>
<g font-size="4.9">
<text x="22.6" y="45.5">6.1</text>
<text x="208.3" y="45.4">345.66</text>
<text x="374.3" y="50">6.1</text>
<text x="26.7" y="80.9" transform="rotate(-90 26.7 80.9)">10.7</text>
<text x="401.6" y="82.1" transform="rotate(-90 401.6 82.1)">40.03</text>
<text x="169.6" y="103.9" transform="rotate(-90 169.6 103.9)">10</text>
<text x="153.7" y="113.7" transform="rotate(-90 153.7 113.7)">30</text>
<text x="292.8" y="108.7">M5.0 x 0.8</text>
<text x="297.1" y="114.5">3.0 x 2</text>
<text x="169.6" y="128.7" transform="rotate(-90 169.6 128.7)">40</text>
<text x="401.5" y="128.7" transform="rotate(-90 401.5 128.7)">60</text>
<text x="26.7" y="133.9" transform="rotate(-90 26.7 133.9)">119.06</text>
<text x="153.7" y="143.7" transform="rotate(-90 153.7 143.7)">30</text>
<text x="169.6" y="153.9" transform="rotate(-90 169.6 153.9)">10</text>
<text x="150.4" y="166.6">15</text>
<text x="165.4" y="166.7">15</text>
<text x="213.1" y="166.7">80</text>
<text x="260.4" y="167.6">15</text>
<text x="275.4" y="167.6">15</text>
<text x="401.7" y="182.1" transform="rotate(-90 401.7 182.1)">40.03</text>
<text x="83.7" y="208.2">108.93</text>
<text x="211.6" y="208.7">140</text>
<text x="332.6" y="208.8">108.93</text>
<text x="26.7" y="210.3" transform="rotate(-90 26.7 210.3)">10.3</text>
<text x="289" y="248.5">Mark Bermah</text>
<text x="323" y="248.5">2021-12-08</text>
<text x="29.7" y="253.9" transform="rotate(-87 29.7 253.9)">6.9°</text>
<text x="352.6" y="285.7">1</text>
<text x="399.1" y="285.7">1/1</text>
</g>
<g font-size="3.5">
<text x="39" y="8.8">1</text>
<text x="89" y="8.8">2</text>
<text x="139" y="8.8">3</text>
<text x="189" y="8.8">4</text>
<text x="239" y="8.8">5</text>
<text x="289" y="8.8">6</text>
<text x="339" y="8.8">7</text>
<text x="389" y="8.8">8</text>
<text x="16.3" y="30.2">A</text>
<text x="411.3" y="30.2">A</text>
<text x="16.3" y="78">B</text>
<text x="411.3" y="78">B</text>
<text x="16.2" y="125.9">C</text>
<text x="411.2" y="125.9">C</text>
<text x="16.2" y="173.7">D</text>
<text x="411.2" y="173.7">D</text>
<text x="16.3" y="221.6">E</text>
<text x="411.3" y="221.6">E</text>
<text x="16.4" y="269.4">F</text>
<text x="411.4" y="269.4">F</text>
<text x="39" y="290.8">1</text>
<text x="89" y="290.8">2</text>
<text x="139" y="290.8">3</text>
<text x="189" y="290.8">4</text>
<text x="239" y="290.8">5</text>
<text x="289" y="290.8">6</text>
<text x="339" y="290.8">7</text>
<text x="389" y="290.8">8</text>
</g>
<g font-size="2.5">
<text x="231" y="242.9">Dept.</text>
<text x="255" y="242.9">Technical reference</text>
<text x="289" y="242.9">Created by</text>
<text x="350" y="242.9">Approved by</text>
<text x="289" y="252.8">Document type</text>
<text x="350" y="252.8">Document status</text>
<text x="289" y="262.9">Title</text>
<text x="350" y="262.9">DWG No.</text>
<text x="350" y="279.9">Rev.</text>
<text x="360" y="279.9">Date of issue</text>
<text x="396" y="279.9">Sheet</text>
</g>
</svg>
